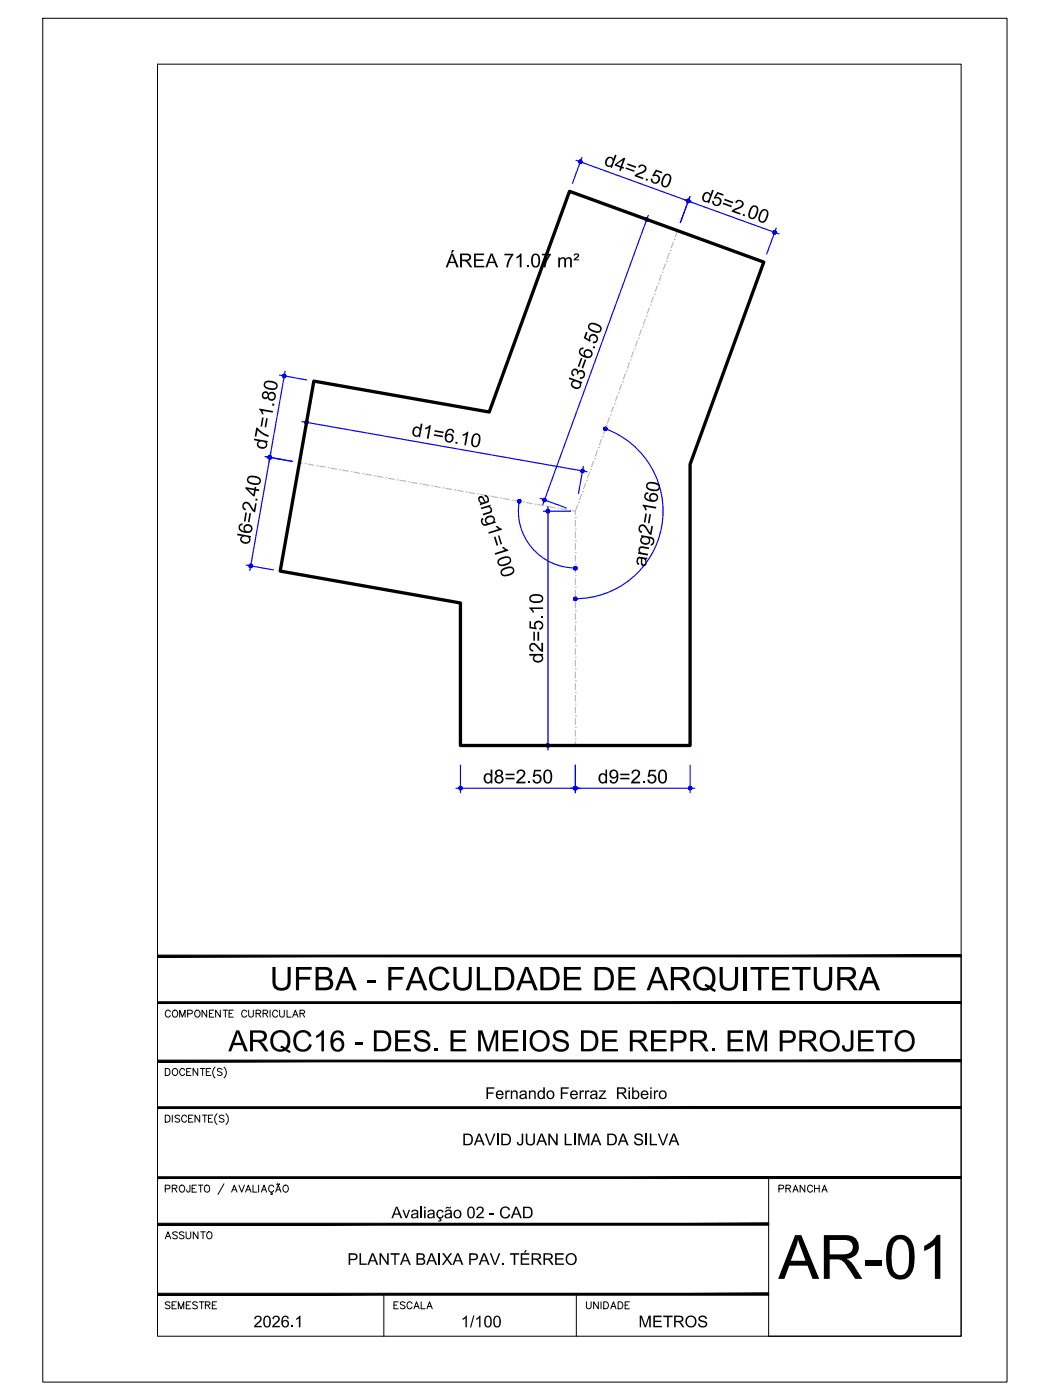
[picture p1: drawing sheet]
<svg xmlns="http://www.w3.org/2000/svg" width="229mm" height="305mm" viewBox="0 0 229 305" stroke-linecap="round" stroke-linejoin="round" font-family="sans-serif">
<!-- layer: ARQ_EIXO CINZA 04 -->
<g fill="none" stroke="#bababa" stroke-width=".25">
<path d="M144 59.9l-.4 1.2M144.2 59.3h.1M144.9 57.5l-.5 1.2M145.1 56.9h.1M145.7 55.1l-.4 1.2M145.9 54.5h.1M146.6 52.7l-.5 1.2M146.8 52.1h.1M147.5 50.2l-.5 1.3M137 79l-.4 1.2M137.2 78.4h.1M137.9 76.6l-.4 1.2"/>
<path d="M138.1 76h.1M138.8 74.2l-.5 1.2M139 73.6h.1M139.6 71.8l-.4 1.2M139.9 71.2h.1M140.5 69.4l-.4 1.2M140.7 68.8h.1M141.4 67.1l-.5 1.1M141.6 66.4h.1M142.2 64.6l-.4 1.2M142.5 64.1h.1M143.1 62.3l-.4 1.2"/>
<path d="M143.3 61.7h.1M129.4 99.9h.1M130.1 98.1l-.5 1.2M130.3 97.5h.1M130.9 95.7l-.4 1.2M131.1 95.1h.1M131.8 93.3l-.4 1.2M132 92.7h.1M132.7 90.9l-.5 1.2M132.9 90.3h.1M133.6 88.5l-.5 1.2M133.8 87.9h.1"/>
<path d="M134.4 86.1l-.4 1.2M134.6 85.6h.1M135.3 83.7l-.4 1.2M135.5 83.1h.1M136.1 81.4l-.4 1.2M136.4 80.8h.1M65.2 100.7l.6 .1M66.5 100.9h.1M67.1 101l1.2 .3M69 101.4h.1M69.6 101.5l1.2 .2M71.5 101.8h.1"/>
<path d="M72.1 101.9l1.2 .3M74 102.2h.1M74.6 102.4l1.2 .2M76.5 102.7h.1M77.1 102.8l1.2 .2M79 103.1h.1M79.6 103.3l1.3 .2M81.4 103.6h.1M82.1 103.7l1.3 .2M83.9 104h.1M84.6 104.1l1.3 .3M86.4 104.5h.1"/>
<path d="M87.1 104.6l1.2 .2M89 104.9h.1M89.6 105l1.2 .2M91.5 105.3h.1M92.1 105.5l1.2 .2M94 105.8h.1M94.6 105.9l1.2 .2M96.5 106.2h.1M97.1 106.3l1.2 .3M99 106.7h.1M99.6 106.8l1.2 .2M101.5 107.1h.1"/>
<path d="M102.1 107.2l1.2 .2M114 109.3h.1M114.6 109.4l1.3 .2M116.5 109.8h.1M117.1 109.9l1.3 .2M119 110.2h.1M119.6 110.3l1.3 .2M121.5 110.6h.1M122.1 110.7l1.3 .3M124 111.1h.1M124.6 111.2l.7 .1M125.3 117.7h.1"/>
<path d="M125.3 115.2h.1M125.3 112.6h.1M125.3 113.3v1.3M125.3 115.8v1.3M125.3 118.4v1.2M125.7 110l-.4 1.3v.7M125.9 109.4h.1M126.6 107.6l-.4 1.2M126.8 107h.1M127.5 105.2l-.5 1.2M127.7 104.6h.1M128.4 102.8l-.5 1.2"/>
<path d="M128.6 102.2h.1M129.2 100.5l-.4 1.1M125.3 138h.1M125.3 135.5h.1M125.3 133h.1M125.3 130.4h.1M125.3 127.9h.1M125.3 125.3h.1M125.3 122.8h.1M125.3 120.3h.1M125.3 120.9v1.3M125.3 123.4v1.3"/>
<path d="M125.3 126v1.3M125.3 128.5v1.3M125.3 131.1v1.2M125.3 133.6v1.3M125.3 136.1v1.3M125.3 138.7v1.3M125.3 158.4h.1M125.3 155.8h.1M125.3 153.3h.1M125.3 150.7h.1M125.3 148.2h.1M125.3 145.7h.1"/>
<path d="M125.3 143.1h.1M125.3 140.6h.1M125.3 141.2v1.3M125.3 143.8v1.2M125.3 146.3v1.3M125.3 148.8v1.3M125.3 151.4v1.3M125.3 153.9v1.3M125.3 156.5v1.2M125.3 159v1.3M125.3 160.9h.1M125.3 161.5v.8"/>
</g>
<!-- layer: COTA AZUL -->
<g fill="none" stroke="#00f" stroke-width=".25">
<path d="M125.4 34.9l44.2 16M126.7 34.2l-2.1 5.7M139.8 47.5l5.7 2M141.1 46.9l-22.9 62.9M150.2 42.8l-2.1 5.7M169 49.7l-2.1 5.6M57.7 99.4l6 1.1M58.9 98.6l-4.5 25.6M60.9 81.7l5.9 1M62.1 80.9l-3.5 19.6M65.7 91.8l62.1 10.9M66.9 90.9l-1 6"/>
<path d="M131.8 93.4a19.1 19.1 0 0 1 12.3 21.2 19.1 19.1 0 0 1-18.8 15.7M113 109.1a12.4 12.4 0 0 0 12.3 14.6M117.6 108.5l5.7 2.1M118.3 111.3h5.9M119.3 110.3v53M127 101.6l-1.1 5.8M53.6 123l5.9 1.1M99.3 171.6h52M100.2 166.6v6M118.3 162.3h5.9M125.3 166.6v6M150.2 166.6v6"/>
</g>
<g fill="#00f" stroke="#00f" stroke-width=".22">
<path d="M66.4 91.9v.2l.3-.2zM66.4 92.1l.3-.2-.2 .3zM66.7 91.9l-.2 .3 .2 .1z"/>
<path d="M66.7 91.9v.4h.1zM66.7 91.9l.3 .3-.2 .1zM66.7 91.9l.3 .3 .1-.2z"/>
<path d="M66.7 91.9l.4 .1v-.2zM67 91.7l.1 .1-.4 .1zM66.8 91.6l-.1 .3 .3-.2z"/>
<path d="M66.6 91.6l.1 .3 .1-.3zM66.6 91.6l.1 .3-.2-.2zM66.5 91.7l-.1 .2h.3z"/>
<path d="M126.8 102.5l.4 .1v-.2zM127 102.2l.2 .2-.4 .1zM126.9 102.2l-.1 .3 .2-.3z"/>
<path d="M126.7 102.2l.1 .3 .1-.3zM126.5 102.3l.2-.1 .1 .3zM126.5 102.3l-.1 .1 .4 .1z"/>
<path d="M126.4 102.4v.3l.4-.2zM126.4 102.7l.4-.2-.2 .3zM126.8 102.5l-.2 .3 .1 .1z"/>
<path d="M126.8 102.5l-.1 .4h.2zM126.8 102.5l.3 .3-.2 .1zM126.8 102.5l.3 .3 .1-.2z"/>
<path d="M119.1 111l.2 .3v-.4zM119.1 111l.2 .3-.3-.2zM119 111.1l-.1 .2h.4z"/>
<path d="M118.9 111.3l.1 .2 .3-.2zM119 111.5l.3-.2-.2 .3zM119.3 111.3l-.2 .3 .2 .1z"/>
<path d="M119.3 111.3v.4l.2-.1zM119.3 111.3l.3 .2-.1 .1zM119.3 111.3l.3 .2 .1-.2z"/>
<path d="M119.3 111.3h.4l-.1-.2zM119.5 111l.1 .1-.3 .2zM119.3 110.9v.4l.2-.3z"/>
<path d="M119.3 162.3v.4l.2-.1zM119.3 162.3l.3 .2-.1 .1zM119.3 162.3l.3 .2 .1-.2z"/>
<path d="M119.3 162.3h.4l-.1-.2zM119.5 162l.1 .1-.3 .2zM119.3 161.9v.4l.2-.3z"/>
<path d="M119.1 162l.2 .3v-.4zM119.1 162l.2 .3-.3-.2zM119 162.1l-.1 .2h.4z"/>
<path d="M118.9 162.3l.1 .2 .3-.2zM119 162.5l.3-.2-.2 .3zM119.3 162.3l-.2 .3 .2 .1z"/>
<path d="M118.6 108.9l-.2 .3h.2zM118.6 108.9l.2 .2-.2 .1zM118.6 108.9l.2 .2 .1-.1z"/>
<path d="M118.6 108.9l.3 .1v-.2zM118.6 108.9l.2-.3 .1 .2zM118.7 108.5l-.1 .4 .2-.3z"/>
<path d="M118.5 108.5l.1 .4 .1-.4zM118.3 108.6l.2-.1 .1 .4zM118.3 108.6l-.1 .1 .4 .2z"/>
<path d="M118.2 108.7v.2h.4zM118.2 108.9h.4l-.3 .2zM118.3 109.1l.1 .1 .2-.3z"/>
<path d="M140.7 47.4l.1 .4 .1-.4zM140.5 47.5l.2-.1 .1 .4zM140.5 47.5l-.1 .2 .4 .1z"/>
<path d="M140.4 47.7v.1h.4zM140.4 47.8h.4l-.3 .2zM140.5 48l.2 .1 .1-.3z"/>
<path d="M140.8 47.8l-.1 .3h.1zM140.8 47.8l.2 .3h-.2zM140.8 47.8l.2 .3 .1-.2z"/>
<path d="M140.8 47.8l.3 .1v-.2zM141.1 47.5v.2l-.3 .1zM140.9 47.4l-.1 .4 .3-.3z"/>
<path d="M126 35.1v.2l.4-.1zM126 35.3l.4-.1-.3 .2zM126.1 35.4l.1 .2 .2-.4z"/>
<path d="M126.4 35.2l-.2 .4h.2zM126.4 35.2l.2 .3-.2 .1zM126.4 35.2l.2 .3 .1-.2z"/>
<path d="M126.4 35.2l.3 .1v-.2zM126.4 35.2l.2-.2 .1 .1zM126.5 34.8l-.1 .4 .2-.2z"/>
<path d="M126.3 34.8l.1 .4 .1-.4zM126.1 34.9l.2-.1 .1 .4zM126.1 34.9l-.1 .2 .4 .1z"/>
<path d="M149.9 43.8l.3 .1v-.2zM150.1 43.5l.1 .2-.3 .1zM150 43.4l-.1 .4 .2-.3z"/>
<path d="M149.8 43.4l.1 .4 .1-.4zM149.6 43.5l.2-.1 .1 .4zM149.6 43.5l-.1 .1 .4 .2z"/>
<path d="M149.5 43.6v.2h.4zM149.5 43.8h.4l-.3 .2zM149.6 44l.1 .1 .2-.3z"/>
<path d="M149.9 43.8l-.2 .3h.2zM149.9 43.8l.2 .2-.2 .1zM149.9 43.8l.2 .2 .1-.1z"/>
<path d="M149.5 43.6v.2h.4zM149.5 43.8h.4l-.3 .2zM149.6 44l.1 .1 .2-.3z"/>
<path d="M149.9 43.8l-.2 .3h.2zM149.9 43.8l.2 .2-.2 .1zM149.9 43.8l.2 .2 .1-.1z"/>
<path d="M149.9 43.8l.3 .1v-.2zM150.1 43.5l.1 .2-.3 .1zM150 43.4l-.1 .4 .2-.3z"/>
<path d="M149.8 43.4l.1 .4 .1-.4zM149.6 43.5l.2-.1 .1 .4zM149.6 43.5l-.1 .1 .4 .2z"/>
<path d="M168.7 50.6l.3 .1v-.2zM168.7 50.6l.2-.3 .1 .2zM168.8 50.2l-.1 .4 .2-.3z"/>
<path d="M168.6 50.2l.1 .4 .1-.4zM168.4 50.3l.2-.1 .1 .4zM168.4 50.3l-.1 .2 .4 .1z"/>
<path d="M168.3 50.5v.2l.4-.1zM168.3 50.7l.4-.1-.3 .2zM168.4 50.8l.1 .2 .2-.4z"/>
<path d="M168.7 50.6l-.2 .4h.2zM168.7 50.6l.2 .3-.2 .1zM168.7 50.6l.2 .3 .1-.2z"/>
<path d="M58.6 99.2l.2 .4v-.4zM58.5 99.3l.1-.1 .2 .4zM58.5 99.3l-.1 .2 .4 .1z"/>
<path d="M58.4 99.5v.2l.4-.1zM58.4 99.7l.4-.1-.3 .3zM58.8 99.6l-.3 .3h.2z"/>
<path d="M58.8 99.6l-.1 .3h.2zM58.8 99.6l.2 .2-.1 .1zM58.8 99.6l.2 .2 .1-.1z"/>
<path d="M58.8 99.6l.3 .1v-.3zM59 99.3l.1 .1-.3 .2zM58.8 99.2v.4l.2-.3z"/>
<path d="M54.6 123.2l-.1 .4h.2zM54.6 123.2l.3 .2-.2 .2zM54.6 123.2l.3 .2v-.1z"/>
<path d="M54.6 123.2l.3 .1v-.2zM54.6 123.2l.2-.3 .1 .2zM54.7 122.9l-.1 .3 .2-.3z"/>
<path d="M54.4 122.9l.2 .3 .1-.3zM54.3 123l.1-.1 .2 .3zM54.3 123l-.1 .1 .4 .1z"/>
<path d="M54.2 123.1v.2l.4-.1zM54.2 123.3l.4-.1-.3 .3zM54.6 123.2l-.3 .3 .2 .1z"/>
<path d="M58.8 99.6l-.1 .3h.2zM58.8 99.6l.2 .2-.1 .1zM58.8 99.6l.2 .2 .1-.1z"/>
<path d="M58.8 99.6l.3 .1v-.3zM59 99.3l.1 .1-.3 .2zM58.8 99.2v.4l.2-.3z"/>
<path d="M58.6 99.2l.2 .4v-.4zM58.5 99.3l.1-.1 .2 .4zM58.5 99.3l-.1 .2 .4 .1z"/>
<path d="M58.4 99.5v.2l.4-.1zM58.4 99.7l.4-.1-.3 .3zM58.8 99.6l-.3 .3h.2z"/>
<path d="M61.8 81.8v.4h.2zM61.8 81.8l.3 .3-.1 .1zM61.8 81.8l.3 .3 .1-.2z"/>
<path d="M61.8 81.8l.4 .1v-.2zM62.1 81.6l.1 .1-.4 .1zM61.9 81.5l-.1 .3 .3-.2z"/>
<path d="M125.3 171.6h.3v-.2zM125.4 171.3l.2 .1-.3 .2zM125.3 171.2v.4l.1-.3z"/>
<path d="M125.1 171.3l.2 .3v-.4zM125.1 171.3l.2 .3-.4-.2zM124.9 171.4v.2h.4z"/>
<path d="M124.9 171.6v.2l.4-.2zM124.9 171.8l.4-.2-.2 .3zM125.3 171.6l-.2 .3 .2 .1z"/>
<path d="M125.3 171.6v.4l.1-.1zM125.3 171.6l.3 .2-.2 .1zM125.3 171.6l.3 .2v-.2z"/>
<path d="M99.9 171.6v.2l.3-.2zM99.9 171.8l.3-.2-.1 .3zM100.2 171.6l-.1 .3 .1 .1z"/>
<path d="M100.2 171.6v.4l.3-.1zM100.2 171.6l.4 .2-.1 .1zM100.2 171.6l.4 .2v-.2z"/>
<path d="M100.2 171.6h.4v-.2zM100.5 171.3l.1 .1-.4 .2zM100.2 171.2v.4l.3-.3z"/>
<path d="M100.1 171.3l.1 .3v-.4zM100.1 171.3l.1 .3-.3-.2zM99.9 171.4v.2h.3z"/>
<path d="M150.2 171.6h.4v-.2zM150.5 171.3l.1 .1-.4 .2zM150.2 171.2v.4l.3-.3z"/>
<path d="M150.1 171.3l.1 .3v-.4zM150.1 171.3l.1 .3-.3-.2zM149.9 171.4v.2h.3z"/>
<path d="M149.9 171.6v.2l.3-.2zM149.9 171.8l.3-.2-.1 .3zM150.2 171.6l-.1 .3 .1 .1z"/>
<path d="M150.2 171.6v.4l.3-.1zM150.2 171.6l.4 .2-.1 .1zM150.2 171.6l.4 .2v-.2z"/>
<path d="M124.9 171.6v.2l.4-.2zM124.9 171.8l.4-.2-.2 .3zM125.3 171.6l-.2 .3 .2 .1z"/>
<path d="M125.3 171.6v.4l.1-.1zM125.3 171.6l.3 .2-.2 .1zM125.3 171.6l.3 .2v-.2z"/>
<path d="M125.3 171.6h.3v-.2zM125.4 171.3l.2 .1-.3 .2zM125.3 171.2v.4l.1-.3z"/>
<path d="M125.1 171.3l.2 .3v-.4zM125.1 171.3l.2 .3-.4-.2zM124.9 171.4v.2h.4z"/>
<path d="M125.3 123.7h.3v-.2zM125.4 123.4l.2 .1-.3 .2zM125.3 123.3v.4l.1-.3z"/>
<path d="M125.1 123.4l.2 .3v-.4zM125.1 123.4l.2 .3-.4-.2zM124.9 123.5v.2h.4z"/>
<path d="M124.9 123.7v.2l.4-.2zM124.9 123.9l.4-.2-.2 .3zM125.3 123.7l-.2 .3 .2 .1z"/>
<path d="M125.3 123.7v.4l.1-.1zM125.3 123.7l.3 .2-.2 .1zM125.3 123.7l.3 .2v-.2z"/>
<path d="M124.9 130.4v.2l.4-.2zM124.9 130.6l.4-.2-.2 .3zM125.3 130.4l-.2 .3 .2 .1z"/>
<path d="M125.3 130.4v.4l.1-.1zM125.3 130.4l.3 .2-.2 .1zM125.3 130.4l.3 .2v-.2z"/>
<path d="M125.3 130.4h.3v-.2zM125.4 130l.2 .2-.3 .2zM125.3 130v.4l.1-.4z"/>
<path d="M125.1 130l.2 .4v-.4zM125.1 130l.2 .4-.4-.2zM124.9 130.2v.2h.4z"/>
<path d="M131.4 93.2v.2l.4-.1zM131.4 93.4l.4-.1-.3 .3zM131.5 93.6l.2 .1 .1-.4z"/>
<path d="M131.8 93.3l-.1 .4h.2zM131.8 93.3l.2 .3-.1 .1zM131.8 93.3l.2 .3 .1-.1z"/>
<path d="M131.8 93.3l.3 .2 .1-.2zM131.8 93.3l.3-.2 .1 .2zM131.9 93l-.1 .3 .3-.2z"/>
<path d="M131.7 93l.1 .3 .1-.3zM131.5 93.1l.2-.1 .1 .3zM131.5 93.1l-.1 .1 .4 .1z"/>
</g>
<!-- layer: 0 -->
<path d="M68.3 83l38.2 6.7 17.5-48 42.3 15.4-16.1 44v61.2h-50v-31l-39.2-7z" fill="none" stroke="#000" stroke-width=".72"/>
<!-- layer: MRG_EXTERNA -->
<path d="M9.3 4h209.9v296.9h-209.9z" fill="none" stroke="#000" stroke-width=".22"/>
<!-- layer: MRG_INTERNA -->
<path d="M34.3 14h175v276.9h-175z" fill="none" stroke="#000" stroke-width=".22"/>
<!-- layer: SIMB_01 -->
<g fill="#000" stroke="#000" stroke-width=".22">
<path d="M34.3 218.1v.4l175-.4zM34.3 218.5l175-.4v.4z"/>
<path d="M34.3 207.9v.4l175-.4zM34.3 208.3l175-.4v.4z"/>
<path d="M34.3 230.8v.4l175-.4zM34.3 231.2l175-.4v.4z"/>
<path d="M34.3 256.2v.4l175-.4zM34.3 256.6l175-.4v.4z"/>
<path d="M34.3 241v.3l175-.3zM34.3 241.3l175-.3v.3z"/>
<path d="M34.3 266.3v.4l133-.4zM34.3 266.7l133-.4v.4z"/>
<path d="M34.3 282h133v-.4zM34.3 281.6h133l-133 .4z"/>
</g>
<g fill="none" stroke="#000" stroke-width=".22">
<path d="M45 219.9v1.5l-1-1.5v1.5M46.5 219.9h-.9v1.5h.9M48 219.9v1.5l-1.1-1.5v1.5M48.6 219.9h1M49.1 219.9v1.5M50.8 219.9h-.9v1.5h.9M54.1 219.9v1.1l.5 .4h.3l.3-.4v-1.1M58.8 219.9v1.5M60.9 219.9v1.1l.4 .4 .5-.2 .1-1.3M62.5 219.9v1.5h.9M209.3 208.1v82.8h-42v-34.5M36 232.6h.5a.82 .82 0 0 1 .5 .8 .82 .82 0 0 1-.5 .7h-.5z"/>
<path d="M37.1 220.3a.56 .56 0 0 0-.7-.4 .56 .56 0 0 0-.4 .6 .63 .63 0 0 0 .2 .8 .63 .63 0 0 0 .9-.2M37.7 220.1a.72 .72 0 0 1 1 .2 .72 .72 0 0 1-.3 1.1 .72 .72 0 0 1-.9-.4 .72 .72 0 0 1 .2-.9zM37.7 232.8a.72 .72 0 0 1 1 .2 .72 .72 0 0 1-.3 1.1 .72 .72 0 0 1-.9-.4 .72 .72 0 0 1 .2-.9zM39.1 221.4v-1.5l.6 1.5 .6-1.5v1.5M40.2 233a.56 .56 0 0 0-.6-.4 .56 .56 0 0 0-.5 .6 .63 .63 0 0 0 .3 .8 .63 .63 0 0 0 .8-.2M40.6 233.3h.6M40.9 220.7l.9-.1v-.5l-.3-.2h-.6v1.5M41.6 232.6h-1v1.5h1M42.7 220a.71 .71 0 0 1 .9 .7 .71 .71 0 0 1-.9 .7l-.3-.5v-.4zM43.1 232.6v1.5l-1.1-1.5v1.5M43.6 232.6h1M44.1 232.6v1.5"/>
<path d="M44.9 233.3h.6M45.6 220.6h.5M45.9 232.6h-1v1.5h1M46.8 232.3a1.57 1.57 0 0 0 0 2.4M48.3 232.8l-.3-.2-.7 .2 .2 .4 .5 .2 .3 .3v.2l-.3 .2-.7-.2M48.8 232.3a1.57 1.57 0 0 1 0 2.4M49.9 220.6h.5M53.7 220.3a.56 .56 0 0 0-.6-.4 .56 .56 0 0 0-.5 .6 .63 .63 0 0 0 .3 .8 .63 .63 0 0 0 .8-.2M55.8 220.6h.8l.2-.4-.4-.3h-.6v1.5M56.3 220.6l.5 .8M57.3 220.6h.8l.2-.4-.4-.3h-.6v1.5M57.8 220.6l.5 .8"/>
<path d="M60.5 220.3a.56 .56 0 0 0-.7-.4 .56 .56 0 0 0-.4 .6 .63 .63 0 0 0 .2 .8 .63 .63 0 0 0 .9-.2M63.7 221.4l.6-1.5 .6 1.5M63.9 220.9h.7M65.3 220.6h.9l.1-.4-.3-.3h-.7v1.5M65.8 220.6l.5 .8M36 242.8h.5a.82 .82 0 0 1 .5 .7 .82 .82 0 0 1-.5 .8h-.5zM36 258.8l.9-.1 .1-.6-1-.1v1.5M37.5 258.7l1-.1v-.5l-1-.1v1.5M37.5 242.8v1.5M38 258.7l.5 .8M39.1 243l-.3-.2-.7 .2 .2 .4 .7 .3 .1 .2v.2l-.3 .2-.7-.2M39.2 258.2a.72 .72 0 0 1 1 .2 .72 .72 0 0 1-.3 1.1 .72 .72 0 0 1-.9-.4 .72 .72 0 0 1 .2-.9z"/>
<path d="M40.6 243.2a.56 .56 0 0 0-.6-.4 .56 .56 0 0 0-.5 .6 .63 .63 0 0 0 .3 .8 .63 .63 0 0 0 .8-.2M41.1 243.5h.6M41.4 258l-.1 1.4-.4 .1-.2-.1-.1-.4M41.8 258.7h.6M42 242.8h-.9v1.5h.9M42.8 258h-1v1.5h1M43.2 258h1M43.5 242.8v1.5l-1-1.5v1.5M43.7 258v1.5M44.1 242.8h1M44.6 242.8v1.5M44.6 258.2a.63 .63 0 0 1 .8-.1 .63 .63 0 0 1 .2 .9 .57 .57 0 0 1-.5 .6 .57 .57 0 0 1-.6-.6z"/>
<path d="M45.4 243.5h.5M46.3 242.8h-.9v1.5h.9M47.2 242.5a1.57 1.57 0 0 0 0 2.3M48.8 243l-.4-.2-.6 .2 .1 .4 .7 .3 .2 .2v.2l-.4 .2-.6-.2M48.8 257.7l-1.3 2.4M49.2 242.5a1.57 1.57 0 0 1 0 2.3M50.4 259.5l.6-1.5 .6 1.5M50.7 259h.7M52 258l.6 1.5 .6-1.5M53.5 259.5l.6-1.5 .6 1.5M53.7 259h.7M55.1 258v1.5h.9"/>
<path d="M56.3 258v1.5M56.9 259.5l.6-1.5 .5 1.5M57.1 259h.7M59.1 259.5v.3l.2 .2h-.4M59.6 258.4a.6 .6 0 0 0-.9-.3 .6 .6 0 0 0-.2 .9 .54 .54 0 0 0 .4 .5 .54 .54 0 0 0 .7-.3M60 259.5l.6-1.5 .6 1.5M60.2 259h.8M60.3 257.8l-.1 .1M60.3 257.8h.2M60.5 257.8l.1 .1M60.6 257.9h.2M60.9 257.7l-.1 .2"/>
<path d="M61.8 258.2a.72 .72 0 0 1 1 .2 .72 .72 0 0 1-.3 1.1 .72 .72 0 0 1-.9-.4 .72 .72 0 0 1 .2-.9zM83.6 281.8v9.1M125.5 281.8v9.1"/>
</g>
<text font-size="13.3" x="169.5" y="278.4">AR-01</text>
<text font-size="7.1" x="58.8" y="215.6">UFBA - FACULDADE DE ARQUITETURA</text>
<text font-size="6.4" x="49.7" y="228.9">ARQC16 - DES. E MEIOS DE REPR. EM PROJETO</text>
<g font-size="4.4">
<text x="168.3" y="260.7">PRANCHA</text>
<text x="34.9" y="270.9">ASSUNTO</text>
<text x="34.9" y="286.1">SEMESTRE</text>
<text x="84.7" y="286.1">ESCALA</text>
<text x="126.3" y="286.1">UNIDADE</text>
</g>
<g font-size="4.2">
<text x="131.3" y="35.9" transform="rotate(20 131.3 35.9)">d4=2.50</text>
<text x="152.4" y="43.6" transform="rotate(20 152.4 43.6)">d5=2.00</text>
<text x="97.1" y="58.2">ÁREA 71.07 m²</text>
<text x="126.1" y="85.1" transform="rotate(-70 126.1 85.1)">d3=6.50</text>
<text x="89.5" y="94.9" transform="rotate(10 89.5 94.9)">d1=6.10</text>
<text x="58" y="98" transform="rotate(-80 58 98)">d7=1.80</text>
<text x="103.9" y="108" transform="rotate(73 103.9 108)">ang1=100</text>
<text x="54.3" y="118.7" transform="rotate(-80 54.3 118.7)">d6=2.40</text>
<text x="140.6" y="123.5" transform="rotate(-80 140.6 123.5)">ang2=160</text>
<text x="118.2" y="144.4" transform="rotate(-90 118.2 144.4)">d2=5.10</text>
<text x="105.2" y="170.6">d8=2.50</text>
<text x="130.2" y="170.6">d9=2.50</text>
</g>
<g font-size="3.5">
<text x="105.6" y="239.3">Fernando Ferraz Ribeiro</text>
<text x="100.6" y="249.3">DAVID JUAN LIMA DA SILVA</text>
<text x="85.2" y="265.2">Avaliação 02 - CAD</text>
<text x="75.6" y="275.4">PLANTA BAIXA PAV. TÉRREO</text>
<text x="55.2" y="289">2026.1</text>
<text x="100.3" y="289">1/100</text>
<text x="139" y="289">METROS</text>
</g>
</svg>
